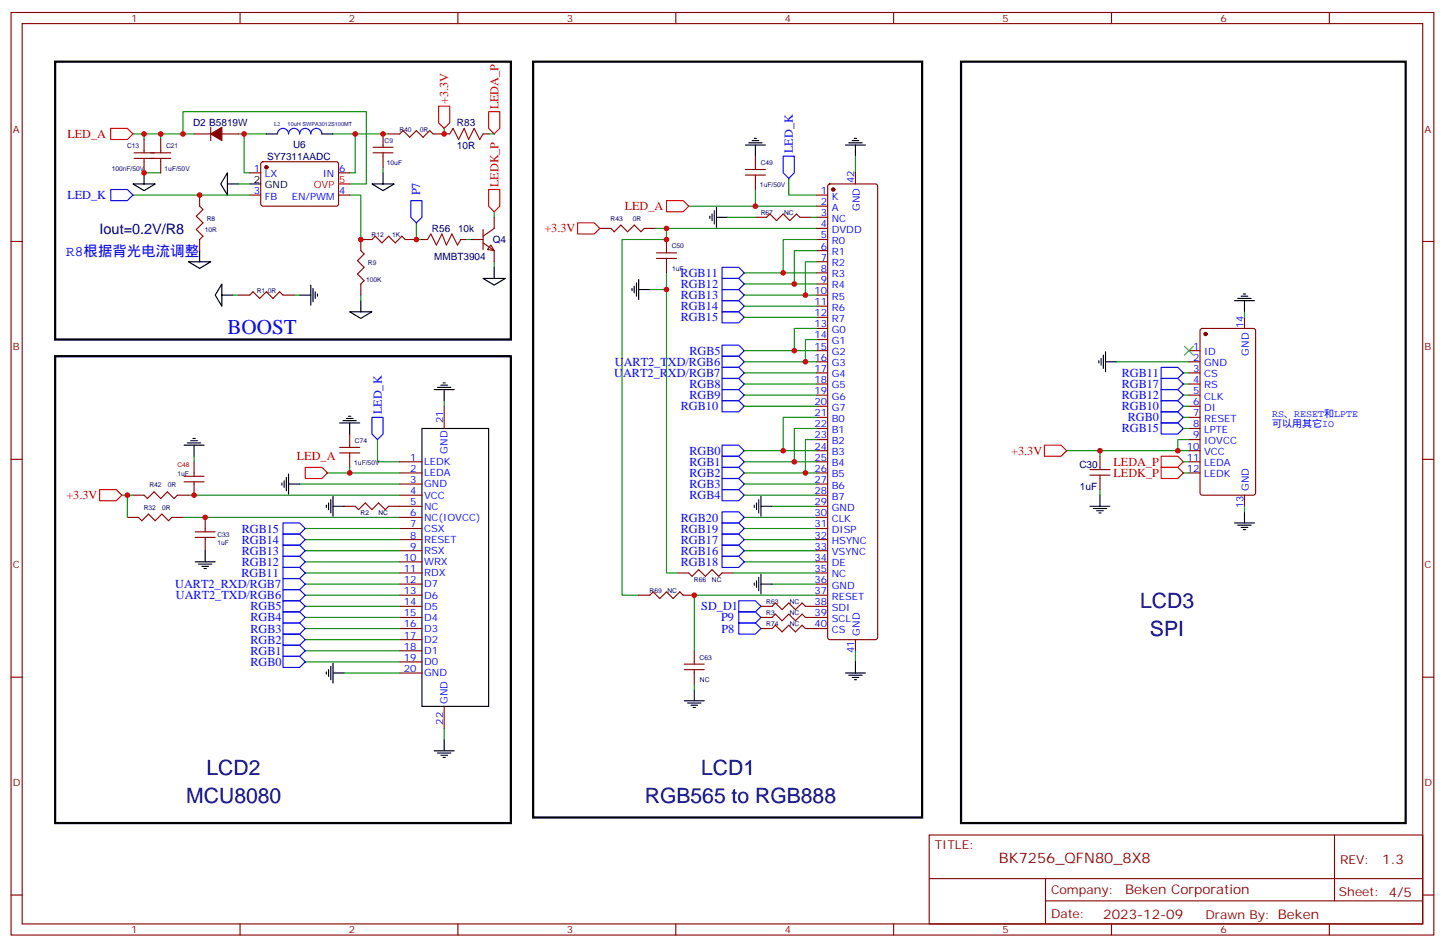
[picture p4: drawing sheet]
<svg xmlns="http://www.w3.org/2000/svg" width="459mm" height="301mm" viewBox="0 0 459 301" stroke-linecap="round" stroke-linejoin="round" font-family="sans-serif">
<g fill="none" stroke="#870000" stroke-width=".35">
<path d="M3.5 4h451.6v292.8h-451.6zM7 7.5h444.5v285.7h-444.5zM76.2 4v3.5M145.3 4v3.5M214.5 4v3.5M283.6 4v3.5M352.8 4v3.5M421.9 4v3.5M42.5 50.3h11.7M42.5 48.5h11.7M45.7 44.3v4.2M45.7 50.3v4.6"/>
<path d="M51 44.3v4.2M51 50.3v4.6M61.6 42.5h5.3M66.9 40.4v4.2M70.4 42.5h5.3M79.2 54.9h3.6M83 51.5l.5-.2 23.5 .1 .5 .6-.1 13-.6 .4h-23.6l-.4-.7v-12.7zM107.5 54.9h3.5M118.4 48.5h6.3M118.4 46.7h6.3M121.6 42.5v4.2M121.6 48.5v4.6"/>
<path d="M123.3 42.5h3.6l1-1 2.1 2.1 2.2-2.1 2.1 2.1 2.1-2.1 1 1h5.3M153.3 42.5h1.8M236.6 55.6h6.3M236.6 53.8h6.3M239.7 49.6v4.2M239.7 55.6v4.5M262.9 58.6l.5-.2h14.4l.5 .2 .3 .5v143.2l-.3 .5-.5 .2h-14.4l-.5-.2-.2-.5v-143.2zM271.5 54.9v3.5M3.5 76.6h3.5M63.4 61.9v3.5l1 1.1-2.1 2.1 2.1 2.1-2.1 2.1 2.1 2.2-1 1v3.6M79.2 61.9h3.6M107.5 61.9h3.5"/>
<path d="M132.2 76h-3.6l-1-1-2.2 2.1-2.1-2.1-2.1 2.1-2.1-2.1-1.1 1h-3.5v3.6l1.1 1-2.1 2.1 2.1 2.1-2.1 2.2 2.1 2.1-1.1 1v3.6M133.9 76h1.8M146.3 76h1.7M149.8 76h3.5M153.3 77.1l3.5 2.5v3.5M153.3 72.8v6.4M155.8 77.8l1 1.8-2.1-.4zM156.8 69v3.5l-3.5 2.5M190.4 72.5h3.5l1 1.1 2.2-2.2 2.1 2.2 2.1-2.2 2.1 2.2 1.1-1.1h3.5M211.5 76v4.3M239.7 69h3.6l1-1.1 2.2 2.1 2.1-2.1 2.1 2.1 2.1-2.1 1.1 1.1h3.5M259.2 61.9h3.5"/>
<path d="M259.2 65.4h3.5M259.2 69h3.5M259.2 72.5h3.5M259.2 76h3.5M259.2 79.6h3.5M451.5 76.6h3.6M75.7 93.7h3.5l1.1-1.1 2.1 2.1 2.1-2.1 2.1 2.1 2.2-2.1 1 1.1h3.5M208.4 82h6.3M208.4 80.3h6.3M211.5 82v4.6M259.2 83.1h3.5M259.2 86.6h3.5"/>
<path d="M259.2 90.1h3.5M259.2 93.7h3.5M259.2 97.2h3.5M259.2 100.7h3.5M259.2 104.2h3.5M259.2 107.8h3.5M259.2 111.3h3.5M259.2 114.8h3.5M259.2 118.4h3.5M377.3 111.3h3.6M377.3 114.8h3.6M377.3 118.4h3.6"/>
<path d="M381.1 104.5l.5-.3h16.2l.6 .5 .1 51.8-.5 .6-16.4 .1-.7-.5v-51.7zM395 100.7v3.5M111 137.8v4.2M141 128.9v7.1M259.2 121.9h3.5M259.2 125.4h3.5M259.2 128.9h3.5M259.2 132.5h3.5M259.2 136h3.5M259.2 139.5h3.5M377.3 121.9h3.6M377.3 125.4h3.6"/>
<path d="M377.3 128.9h3.6M377.3 132.5h3.6M377.3 136h3.6M377.3 139.5h3.6M3.5 145.8h3.5M42.2 157.2h3.5l1.1 1 2.1-2.1 2.1 2.1 2.1-2.1 2.1 2.1 1.1-1h3.5M58.4 151.2h6.4M58.4 152.9h6.4M61.6 146.6v4.6M61.6 152.9v4.3M107.8 143.8h6.4M107.8 142h6.4"/>
<path d="M111 143.8v4.5M126.9 146.6h7M126.9 150.1h7M126.9 153.6h7M126.9 157.2h7M259.2 146.6h3.5M259.2 150.1h3.5M259.2 153.6h3.5M259.2 157.2h3.5M259.2 143.1h3.5M345.9 150.8h6.4M345.9 149h6.4"/>
<path d="M349.1 144.8v4.2M349.1 150.8v4.6M377.3 146.6h3.6M377.3 150.1h3.6M377.3 143.1h3.6M395 157.2v3.5M451.5 145.8h3.6M40.4 164.2h3.6l1 1.1 2.1-2.1 2.1 2.1 2.2-2.1 2.1 2.1 1-1.1h3.6M61.9 168.8h6.4M61.9 170.6h6.4M65.1 164.2v4.6M65.1 170.6v4.2"/>
<path d="M109.2 160.7h3.5l1.1 1 2.1-2.1 2.1 2.1 2.2-2.1 2.1 2.1 1-1h10.6M126.9 164.2h7M126.9 167.7h7M126.9 171.3h7M126.9 174.8h7M126.9 178.3h7M259.2 160.7h3.5M259.2 164.2h3.5M259.2 167.7h3.5M259.2 171.3h3.5M259.2 174.8h3.5M259.2 178.3h3.5"/>
<path d="M126.9 181.9h7M126.9 185.4h7M126.9 188.9h7M126.9 192.4h7M126.9 196h7M126.9 199.5h7M202.7 188.9h3.5l1.1-1 2.1 2.1 2.1-2.1 2.1 2.1 2.2-2.1 1 1h3.5M215.1 181.9h3.5l1 1 2.2-2.1 2.1 2.1 2.1-2.1 2.1 2.1 1.1-1h3.5M241.5 192.4h3.5l1.1-1 2.1 2.1 2.1-2.1 2.1 2.1 2.2-2.1 1 1h7.1M241.5 196h3.5l1.1-1.1 2.1 2.1 2.1-2.1 2.1 2.1 2.2-2.1 1 1.1h7.1M241.5 199.5h3.5l1.1-1.1 2.1 2.2 2.1-2.2 2.1 2.2 2.2-2.2 1 1.1h7.1M259.2 181.9h3.5"/>
<path d="M259.2 185.4h3.5M259.2 188.9h3.5M3.5 214.9h3.5M126.9 203h7M126.9 206.6h7M126.9 210.1h7M126.9 213.6h7M217.2 212.5h6.3M217.2 210.8h6.3M220.3 206.6v4.2M220.3 212.5v4.6M271.5 203v3.6"/>
<path d="M451.5 214.9h3.6M141 224.2v7M294.9 265h156.6v28.2h-156.6zM294.9 278.9h156.5M331.8 278.9v14.1M423.5 265v20.9M3.5 284.1h3.5M76.2 293.2v3.6M145.3 293.2v3.6M214.5 293.2v3.6M283.6 293.2v3.6M331.8 285.9h119.6"/>
<path d="M352.8 293.2v3.6M421.9 293.2v3.6M451.5 284.1h3.6"/>
</g>
<g fill="none" stroke="#008700" stroke-width=".35">
<path d="M42.2 42.5h19.4M45.7 54.9h5.3M45.7 42.5v1.8M51 42.5v1.8M58.1 42.5v-7h58.2v22.9h-5.3M75.7 42.5h1.8M75.7 58.4h3.5M84.5 42.5h-7v12.4h1.7M105.7 42.5h7M121.6 53.1v1.8M123.3 42.5h-10.6v12.4h-1.7M141 40.7v1.8"/>
<path d="M155.1 42.5h1.7M250.3 56.6v5.3h8.9M271.5 49.6v5.3M42.2 61.9h37M111 61.9h3.5v14.1M132.2 70.7v5.3h1.7M148 76h1.8M156.8 67.2v1.8M208 72.5h3.5M230.9 69h8.8M239.7 60.1v5.3h-21.1M239.7 65.4h19.5"/>
<path d="M257.4 69h1.8M259.2 72.5h-47.7v3.5h-14.1v112.9h5.3M259.2 79.6h-7.1v10.5M259.2 76h-10.6v10.6M73.9 93.7h1.8M93.3 93.7h1.8M114.5 93.7v1.7M156.8 83.1v1.7M211.5 86.6v5.3h-5.3M211.5 91.9v90h3.6M236.2 93.7h23M236.2 86.6h23"/>
<path d="M236.2 90.1h23M236.2 97.2h23M259.2 83.1h-3.6v10.6M395 99v1.7M236.2 100.7h23M236.2 118.4h23M236.2 114.8h23M236.2 111.3h23M259.2 107.8h-3.6v7M259.2 104.2h-7.1v7.1M354.4 114.8h22.9M375.6 118.4h1.7"/>
<path d="M119.8 139.5v7.1h7.1M141 127.2v1.7M236.2 128.9h23M236.2 125.4h23M236.2 121.9h23M259.2 139.5h-3.6v10.6M259.2 136h-7.1v10.6M259.2 132.5h-10.6v10.6M375.6 128.9h1.7M375.6 125.4h1.7M375.6 121.9h1.7M375.6 132.5h1.7"/>
<path d="M375.6 136h1.7M377.3 139.5h-3.5v3.6M38.7 157.2h3.5M40.4 157.2v7M59.8 157.2h67.1M61.6 144.8v1.8M95.1 153.6h31.8M103.9 150.1h23M111 148.3v1.8M236.2 157.2h23M236.2 153.6h23M236.2 150.1h23"/>
<path d="M236.2 143.1h23M236.2 146.6h23M338.5 143.1h38.8M349.1 143.1v1.7M349.1 155.4v1.8M375.6 150.1h1.7M375.6 146.6h1.7M58.1 164.2h68.8M96.9 178.3h30M96.9 174.8h30M96.9 171.3h30M96.9 167.7h30"/>
<path d="M236.2 178.3h23M236.2 174.8h23M236.2 171.3h23M236.2 167.7h23M236.2 164.2h23M245 160.7h14.2M395 160.7v1.8M96.9 199.5h30M96.9 196h30M96.9 192.4h30M96.9 188.9h30M96.9 185.4h30"/>
<path d="M96.9 181.9h30M232.7 181.9h26.5M245 185.4h14.2M259.2 188.9h-38.9v17.7M96.9 210.1h30M96.9 206.6h30M96.9 203h30M109.2 213.6h17.7M220.3 217.1v1.8M271.5 206.6v3.5M141 231.2v3.6"/>
</g>
<g fill="none" stroke="#000" stroke-width=".35">
<path d="M42.2 58.4h7l-3.5 2.1zM45.7 54.9v3.5M72.2 54.9v7l-2.1-3.5zM72.2 58.4h3.5M79.2 58.4h3.6M84.5 42.5h3.6M102.2 42.5h3.5M118 58.4h7.1l-3.5 2.1zM121.6 54.9v3.5M236.6 46h6.3M237.6 45.3h4.3M238.7 44.6h2.1"/>
<path d="M239.4 43.9h.7M239.7 46v3.6M268.3 46h6.4M269.4 45.3h4.2M270.4 44.6h2.2M271.1 43.9h.8M271.5 46v3.6M63.4 79.6v3.5M225.3 68.6v.7M226 67.9v2.1M226.7 66.9v4.2M227.4 69h3.5"/>
<path d="M227.4 65.8v6.3M59.8 83.1h7.1l-3.5 2.1zM70.4 90.1v7.1l-2.1-3.5zM70.4 93.7h3.5M95.1 93.7h3.5M98.6 90.5v6.3M99.3 91.5v4.3M100 92.6v2.1M100.8 93.3v.7M111 99h7l-3.5 2.1zM114.5 95.4v3.6M153.3 88.4h7.1l-3.6 2.1z"/>
<path d="M156.8 84.8v3.6M200.6 91.5v.8M201.3 90.8v2.2M202 89.8v4.2M202.7 91.9h3.5M202.7 88.7v6.4M391.8 95.4h6.3M392.9 94.7h4.2M393.9 94h2.1M394.6 93.3h.7M395 95.4v3.6M348.8 114.5v.7"/>
<path d="M349.5 113.8v2.1M350.2 112.7v4.2M350.9 114.8h3.5M350.9 111.7v6.3M60.5 139.9h2.2M61.2 139.2h.7M107.8 134.2h6.4M108.9 133.5h4.2M109.9 132.8h2.1M110.6 132.1h.7M111 134.2v3.6M133.9 136h21.2v88.2h-21.2z"/>
<path d="M137.8 123.6h6.3M138.9 122.9h4.2M139.9 122.2h2.1M140.6 121.5h.7M141 123.6v3.6M58.4 141.3h6.4M59.5 140.6h4.2M61.6 141.3v3.5M89.5 153.3v.7M90.2 152.6v2.1M90.9 151.5v4.3M91.6 153.6h3.5"/>
<path d="M91.6 150.5v6.3M104.3 159.6v2.1M105 158.6v4.2M105.7 157.5v6.4M240.1 159.6v2.1M240.8 158.6v4.2M241.5 157.5v6.4M349.1 157.2v3.5M61.9 178.3h6.4M63 179h4.2M64.1 179.7h2.1M65.1 174.8v3.5"/>
<path d="M103.6 160.3v.7M105.7 160.7h3.5M239.4 160.3v.7M241.5 160.7h3.5M345.9 160.7h6.4M347 161.4h4.2M348.1 162.1h2.1M348.8 162.8h.7M391.8 166h6.3M392.9 166.7h4.2M393.9 167.4h2.1M394.6 168.1h.7"/>
<path d="M395 162.5v3.5M64.8 180.4h.7M239.4 185v.7M240.1 184.3v2.1M240.8 183.3v4.2M241.5 185.4h3.5M241.5 182.2v6.4M103.6 213.3v.7M104.3 212.5v2.2M105 211.5v4.2M105.7 213.6h3.5M105.7 210.4v6.4"/>
<path d="M220.3 218.9v3.5M268.3 213.6h6.4M269.4 214.3h4.2M270.4 215h2.2M271.1 215.7h.8M271.5 210.1v3.5M137.8 238.3h6.3M138.9 239h4.2M139.9 239.7h2.1M141 234.8v3.5M217.2 222.4h6.3M218.2 223.1h4.3"/>
<path d="M219.3 223.8h2.1M220 224.5h.7M140.6 240.4h.7"/>
</g>
<g fill="none" stroke="#00f" stroke-width=".35">
<path d="M88.1 42.5a1.76 1.76 0 0 1 1.7-1.8 1.76 1.76 0 0 1 1.8 1.8 1.76 1.76 0 0 1 1.7-1.8 1.76 1.76 0 0 1 1.8 1.8 1.76 1.76 0 0 1 1.8-1.8 1.76 1.76 0 0 1 1.7 1.8 1.76 1.76 0 0 1 1.8-1.8 1.76 1.76 0 0 1 1.8 1.8M248.6 49.6h3.5v5.3l-1.8 1.7-1.7-1.7zM35.1 60.1h5.3l1.8 1.8-1.8 1.8h-5.3zM130.4 63.7h3.5v5.3l-1.7 1.7-1.8-1.7zM229.2 99h5.3l1.7 1.7-1.7 1.8h-5.3zM229.2 95.4h5.3l1.7 1.8-1.7 1.8h-5.3zM229.2 91.9h5.3l1.7 1.8-1.7 1.7h-5.3zM229.2 88.4h5.3l1.7 1.7-1.7 1.8h-5.3zM229.2 84.8h5.3l1.7 1.8-1.7 1.8h-5.3zM229.2 116.6h5.3l1.7 1.8-1.7 1.7h-5.3zM229.2 113.1h5.3l1.7 1.7-1.7 1.8h-5.3zM229.2 109.5h5.3l1.7 1.8-1.7 1.8h-5.3z"/>
<path d="M368.5 116.6h5.3l1.8 1.8-1.8 1.7h-5.3zM118 132.5h3.6v5.3l-1.8 1.7-1.8-1.7zM229.2 127.2h5.3l1.7 1.7-1.7 1.8h-5.3zM229.2 123.6h5.3l1.7 1.8-1.7 1.8h-5.3zM229.2 120.1h5.3l1.7 1.8-1.7 1.7h-5.3zM368.5 120.1h5.3l1.8 1.8-1.8 1.7h-5.3zM368.5 123.6h5.3l1.8 1.8-1.8 1.8h-5.3zM368.5 127.2h5.3l1.8 1.7-1.8 1.8h-5.3zM368.5 130.7h5.3l1.8 1.8-1.8 1.7h-5.3zM368.5 134.2h5.3l1.8 1.8-1.8 1.8h-5.3zM229.2 155.4h5.3l1.7 1.8-1.7 1.7h-5.3zM229.2 151.9h5.3l1.7 1.7-1.7 1.8h-5.3z"/>
<path d="M229.2 148.3h5.3l1.7 1.8-1.7 1.8h-5.3zM229.2 144.8h5.3l1.7 1.8-1.7 1.7h-5.3zM229.2 141.3h5.3l1.7 1.8-1.7 1.7h-5.3zM89.8 176.6h5.3l1.8 1.7-1.8 1.8h-5.3zM89.8 173h5.3l1.8 1.8-1.8 1.8h-5.3zM89.8 169.5h5.3l1.8 1.8-1.8 1.7h-5.3zM89.8 166h5.3l1.8 1.7-1.8 1.8h-5.3zM229.2 176.6h5.3l1.7 1.7-1.7 1.8h-5.3zM229.2 173h5.3l1.7 1.8-1.7 1.8h-5.3zM229.2 169.5h5.3l1.7 1.8-1.7 1.7h-5.3zM229.2 166h5.3l1.7 1.7-1.7 1.8h-5.3zM229.2 162.5h5.3l1.7 1.7-1.7 1.8h-5.3z"/>
<path d="M89.8 197.7h5.3l1.8 1.8-1.8 1.8h-5.3zM89.8 194.2h5.3l1.8 1.8-1.8 1.7h-5.3zM89.8 190.7h5.3l1.8 1.7-1.8 1.8h-5.3zM89.8 187.1h5.3l1.8 1.8-1.8 1.8h-5.3zM89.8 183.6h5.3l1.8 1.8-1.8 1.7h-5.3zM89.8 180.1h5.3l1.8 1.8-1.8 1.7h-5.3zM234.5 194.2h5.2l1.8 1.8-1.8 1.7h-5.2zM234.5 197.7h5.2l1.8 1.8-1.8 1.8h-5.2zM234.5 190.7h5.2l1.8 1.7-1.8 1.8h-5.2zM89.8 208.3h5.3l1.8 1.8-1.8 1.7h-5.3zM89.8 204.8h5.3l1.8 1.8-1.8 1.7h-5.3zM89.8 201.3h5.3l1.8 1.7-1.8 1.8h-5.3z"/>
</g>
<g fill="#870000" stroke="#870000" stroke-width=".35">
<path d="M66.9 42.5l3.5-2.1v4.2z"/>
<circle cx="264.4" cy="60.1" r=".53"/>
<circle cx="84.5" cy="53.1" r=".53"/>
<circle cx="382.6" cy="106" r=".53"/>
</g>
<path d="M17.5 19.6h144.6v88.2h-144.6zM169.2 19.6h123.5v239.9h-123.5zM305 19.6h141.1v241.6h-141.1zM17.5 113.1h144.6v148.1h-144.6z" fill="none" stroke="#000" stroke-width=".71"/>
<path d="M139.2 33.7h3.5v5.3l-1.7 1.7-1.8-1.7zM155.1 35.5h3.5v5.2l-1.8 1.8-1.7-1.8zM35.1 40.7h5.3l1.8 1.8-1.8 1.8h-5.3zM107.5 58.4h3.5M155.1 60.1h3.5v5.3l-1.8 1.8-1.7-1.8zM183.3 70.7h5.3l1.8 1.8-1.8 1.8h-5.3zM211.5 63.7h5.3l1.8 1.7-1.8 1.8h-5.3zM31.6 155.4h5.3l1.8 1.8-1.8 1.7h-5.3zM96.9 148.3h5.3l1.7 1.8-1.7 1.8h-5.3zM331.5 141.3h5.3l1.7 1.8-1.7 1.7h-5.3zM368.5 148.3h5.3l1.8 1.8-1.8 1.8h-5.3zM368.5 144.8h5.3l1.8 1.8-1.8 1.7h-5.3z" fill="none" stroke="#f00" stroke-width=".35"/>
<path d="M375.9 109.9l2.8 2.8M378.7 109.9l-2.8 2.8" fill="none" stroke="#3c3" stroke-width=".35"/>
<path d="M142.7 42.5l1.1-1.8 1.8 3.6 1.7-3.6 1.4 3.6 1.8-3.6 1.8 3.6 1-1.8M135.7 76l1-1.7 1.8 3.5 1.8-3.5 1.4 3.5 1.7-3.5 1.8 3.5 1.1-1.8" fill="none" stroke="#a10000" stroke-width=".35"/>
<g fill="#c00">
<circle cx="61.6" cy="157.2" r=".88"/>
<circle cx="65.1" cy="164.2" r=".88"/>
<circle cx="40.4" cy="157.2" r=".88"/>
<circle cx="211.5" cy="91.9" r=".88"/>
<circle cx="112.7" cy="42.5" r=".88"/>
<circle cx="51" cy="42.5" r=".88"/>
<circle cx="45.7" cy="42.5" r=".88"/>
<circle cx="77.5" cy="42.5" r=".88"/>
<circle cx="45.7" cy="54.9" r=".88"/>
<circle cx="58.1" cy="42.5" r=".88"/>
<circle cx="239.7" cy="65.4" r=".88"/>
<circle cx="211.5" cy="76" r=".88"/>
<circle cx="211.5" cy="72.5" r=".88"/>
<circle cx="255.6" cy="93.7" r=".88"/>
<circle cx="252.1" cy="90.1" r=".88"/>
<circle cx="248.6" cy="86.6" r=".88"/>
<circle cx="255.6" cy="150.1" r=".88"/>
<circle cx="255.6" cy="114.8" r=".88"/>
<circle cx="252.1" cy="146.6" r=".88"/>
<circle cx="248.6" cy="143.1" r=".88"/>
<circle cx="252.1" cy="111.3" r=".88"/>
<circle cx="121.6" cy="42.5" r=".88"/>
<circle cx="111" cy="150.1" r=".88"/>
<circle cx="220.3" cy="188.9" r=".88"/>
<circle cx="63.4" cy="61.9" r=".88"/>
<circle cx="373.8" cy="143.1" r=".88"/>
<circle cx="349.1" cy="143.1" r=".88"/>
<circle cx="141" cy="42.5" r=".88"/>
<circle cx="114.5" cy="76" r=".88"/>
<circle cx="132.2" cy="76" r=".88"/>
</g>
<text font-size="6.7" fill="#00f" x="72.2" y="106">BOOST</text>
<g font-size="6.7" fill="#000080">
<text x="361.9" y="192.9">LCD3</text>
<text x="365" y="201.8">SPI</text>
<text x="65.5" y="245.9">LCD2</text>
<text x="222.5" y="245.9">LCD1</text>
<text x="59.1" y="254.7">MCU8080</text>
<text x="204.6" y="254.7">RGB565 to RGB888</text>
</g>
<text font-size="4.6" fill="#000080" x="31.6" y="74.3">Iout=0.2V/R8</text>
<text font-size="4.6" fill="#00f" x="21" y="81.3">R8根据背光电流调整</text>
<text font-size="4.6" fill="#800" x="317" y="274.1">BK7256_QFN80_8X8</text>
<g font-size="4.2" fill="#800">
<text x="438.7" y="274.3">1.3</text>
<text x="357.1" y="283.8">Beken Corporation</text>
<text x="350.2" y="291.7">2023-12-09</text>
</g>
<g font-size="3.9" fill="#f00">
<text x="142.2" y="32.9" transform="rotate(-90 142.2 32.9)">+3.3V</text>
<text x="158.2" y="34.7" transform="rotate(-90 158.2 34.7)">LEDA_P</text>
<text x="21.4" y="43.8">LED_A</text>
<text x="158.2" y="59.4" transform="rotate(-90 158.2 59.4)">LEDK_P</text>
<text x="198.3" y="66.7">LED_A</text>
<text x="172.8" y="73.7">+3.3V</text>
<text x="94.2" y="146.1">LED_A</text>
<text x="320.9" y="144.3">+3.3V</text>
<text x="353.4" y="147.8">LEDA_P</text>
<text x="353.4" y="151.4">LEDK_P</text>
<text x="21.1" y="158.4">+3.3V</text>
</g>
<g font-size="3.9" fill="#00f">
<text x="251.7" y="48.6" transform="rotate(-90 251.7 48.6)">LED_K</text>
<text x="21.4" y="63.2">LED_K</text>
<text x="133.4" y="62" transform="rotate(-90 133.4 62)">P7</text>
<text x="216" y="87.9">RGB11</text>
<text x="216.1" y="94.9">RGB13</text>
<text x="216.1" y="91.4">RGB12</text>
<text x="216.1" y="102">RGB15</text>
<text x="216.1" y="98.4">RGB14</text>
<text x="218.8" y="112.6">RGB5</text>
<text x="195" y="119.6">UART2_RXD/RGB7</text>
<text x="195.2" y="116.1">UART2_TXD/RGB6</text>
<text x="356" y="119.6">RGB11</text>
<text x="218.8" y="123.2">RGB8</text>
<text x="356" y="123.1">RGB17</text>
<text x="121.1" y="131.5" transform="rotate(-90 121.1 131.5)">LED_K</text>
<text x="216.1" y="130.2">RGB10</text>
<text x="218.8" y="126.7">RGB9</text>
<text x="356" y="126.6">RGB12</text>
<text x="356" y="130.2">RGB10</text>
<text x="356" y="137.2">RGB15</text>
<text x="357.9" y="133.7">RGB0</text>
<text x="218.8" y="147.9">RGB1</text>
<text x="218.8" y="144.4">RGB0</text>
<text x="218.8" y="154.9">RGB3</text>
<text x="218.8" y="151.4">RGB2</text>
<text x="218.8" y="158.5">RGB4</text>
<text x="216.1" y="165.5">RGB20</text>
<text x="76.7" y="172.5">RGB14</text>
<text x="76.7" y="169">RGB15</text>
<text x="216.1" y="172.6">RGB17</text>
<text x="216.1" y="169.1">RGB19</text>
<text x="76.7" y="179.6">RGB12</text>
<text x="76.7" y="176.1">RGB13</text>
<text x="216.1" y="179.6">RGB18</text>
<text x="216.1" y="176.1">RGB16</text>
<text x="76.6" y="183.1">RGB11</text>
<text x="55.6" y="186.6">UART2_RXD/RGB7</text>
<text x="55.8" y="190.2">UART2_TXD/RGB6</text>
<text x="79.5" y="197.2">RGB4</text>
<text x="79.5" y="193.7">RGB5</text>
<text x="222.6" y="193.6">SD_D1</text>
<text x="228.8" y="197.2">P9</text>
<text x="79.5" y="200.8">RGB3</text>
<text x="228.9" y="200.8">P8</text>
<text x="79.5" y="207.8">RGB1</text>
<text x="79.5" y="204.3">RGB2</text>
<text x="79.5" y="211.4">RGB0</text>
</g>
<g font-size="3.9" fill="#800">
<text x="296.7" y="269.6">TITLE:</text>
<text x="425.3" y="274.3">REV:</text>
<text x="333.6" y="283.8">Company:</text>
<text x="424.9" y="284.4">Sheet: 4/5</text>
<text x="333.6" y="291.5">Date:</text>
<text x="382.6" y="291.6">Drawn By: Beken</text>
</g>
<g font-size="3.2" fill="#800">
<text x="41.6" y="7">1</text>
<text x="110.8" y="7">2</text>
<text x="179.9" y="7">3</text>
<text x="249" y="7">4</text>
<text x="318.2" y="7">5</text>
<text x="387.3" y="7">6</text>
<text x="4" y="42.1">A</text>
<text x="452.1" y="42.1">A</text>
<text x="4" y="111.2">B</text>
<text x="452.1" y="111.2">B</text>
<text x="4" y="180.4">C</text>
<text x="452.1" y="180.4">C</text>
<text x="4" y="249.5">D</text>
<text x="452.1" y="249.5">D</text>
<text x="41.6" y="296.2">1</text>
<text x="110.8" y="296.2">2</text>
<text x="179.9" y="296.2">3</text>
<text x="249" y="296.2">4</text>
<text x="318.2" y="296.2">5</text>
<text x="387.3" y="296.2">6</text>
</g>
<g font-size="3.2" fill="#000080">
<text x="61.3" y="40.1">D2 B5819W</text>
<text x="145" y="40.1">R83</text>
<text x="93" y="47.1">U6</text>
<text x="145" y="47.2">10R</text>
<text x="84.8" y="50.7">SY7311AADC</text>
<text x="137.1" y="73.6">R56</text>
<text x="145.4" y="73.6">10k</text>
<text x="156.4" y="77.2">Q4</text>
<text x="137.8" y="82.5">MMBT3904</text>
<text x="342.6" y="148.4">C30</text>
<text x="342.7" y="155.5">1uF</text>
</g>
<g font-size="3.2" fill="#00f">
<text x="80.6" y="54.5">1</text>
<text x="84.1" y="56.3">LX</text>
<text x="102.4" y="56.3">IN</text>
<text x="107.6" y="54.5">6</text>
<text x="271.1" y="58.2" transform="rotate(-90 271.1 58.2)">42</text>
<text x="80.6" y="61.6">3</text>
<text x="84.1" y="63.3">FB</text>
<text x="92.6" y="63.3">EN/PWM</text>
<text x="107.6" y="61.6">4</text>
<text x="260.5" y="61.6">1</text>
<text x="260.5" y="65.1">2</text>
<text x="264" y="63.3">K</text>
<text x="260.5" y="68.6">3</text>
<text x="264" y="66.9">A</text>
<text x="264" y="70.4">NC</text>
<text x="272.9" y="67" transform="rotate(-90 272.9 67)">GND</text>
<text x="260.5" y="72.1">4</text>
<text x="260.5" y="75.7">5</text>
<text x="264" y="73.9">DVDD</text>
<text x="264" y="77.4">R0</text>
<text x="260.5" y="79.2">6</text>
<text x="260.5" y="82.7">7</text>
<text x="264" y="81">R1</text>
<text x="260.5" y="86.3">8</text>
<text x="260.5" y="89.8">9</text>
<text x="264" y="84.5">R2</text>
<text x="264" y="88">R3</text>
<text x="258.5" y="93.3">10</text>
<text x="264" y="91.5">R4</text>
<text x="264" y="95.1">R5</text>
<text x="258.5" y="96.8">11</text>
<text x="258.5" y="100.4">12</text>
<text x="264" y="98.6">R6</text>
<text x="258.5" y="103.9">13</text>
<text x="258.5" y="107.4">14</text>
<text x="264" y="102.1">R7</text>
<text x="264" y="105.7">G0</text>
<text x="394.6" y="104.1" transform="rotate(-90 394.6 104.1)">14</text>
<text x="258.5" y="110.9">15</text>
<text x="264" y="109.2">G1</text>
<text x="264" y="112.7">G2</text>
<text x="378.7" y="110.9">1</text>
<text x="382.2" y="112.7">ID</text>
<text x="396.4" y="112.8" transform="rotate(-90 396.4 112.8)">GND</text>
<text x="258.5" y="114.5">16</text>
<text x="258.5" y="118">17</text>
<text x="264" y="116.2">G3</text>
<text x="264" y="119.8">G4</text>
<text x="378.7" y="114.5">2</text>
<text x="378.7" y="118">3</text>
<text x="382.2" y="116.2">GND</text>
<text x="382.2" y="119.8">CS</text>
<text x="258.5" y="121.5">18</text>
<text x="258.5" y="125.1">19</text>
<text x="264" y="123.3">G5</text>
<text x="378.7" y="121.5">4</text>
<text x="378.7" y="125.1">5</text>
<text x="382.2" y="123.3">RS</text>
<text x="258.5" y="128.6">20</text>
<text x="264" y="126.8">G6</text>
<text x="264" y="130.4">G7</text>
<text x="378.7" y="128.6">6</text>
<text x="382.2" y="126.8">CLK</text>
<text x="382.2" y="130.4">DI</text>
<text x="140.6" y="134.2" transform="rotate(-90 140.6 134.2)">21</text>
<text x="258.5" y="132.1">21</text>
<text x="258.5" y="135.6">22</text>
<text x="264" y="133.9">B0</text>
<text x="264" y="137.4">B1</text>
<text x="378.7" y="132.1">7</text>
<text x="378.7" y="135.6">8</text>
<text x="382.2" y="133.9">RESET</text>
<text x="382.2" y="137.4">LPTE</text>
<text x="403.8" y="132.5">RS、RESET和LPTE</text>
<text x="403.8" y="135.6">可以用其它IO</text>
<text x="142" y="144" transform="rotate(-90 142 144)">GND</text>
<text x="258.5" y="139.2">23</text>
<text x="258.5" y="142.7">24</text>
<text x="264" y="140.9">B2</text>
<text x="376.7" y="142.7">10</text>
<text x="378.7" y="139.2">9</text>
<text x="382.2" y="140.9">IOVCC</text>
<text x="130.1" y="146.2">1</text>
<text x="130.1" y="149.8">2</text>
<text x="134.6" y="147.6">LEDK</text>
<text x="258.5" y="146.2">25</text>
<text x="258.5" y="149.8">26</text>
<text x="264" y="144.5">B3</text>
<text x="264" y="148">B4</text>
<text x="376.7" y="146.2">11</text>
<text x="376.7" y="149.8">12</text>
<text x="382.2" y="144.5">VCC</text>
<text x="382.2" y="148">LEDA</text>
<text x="130.1" y="153.3">3</text>
<text x="134.6" y="151.2">LEDA</text>
<text x="134.6" y="154.7">GND</text>
<text x="258.5" y="153.3">27</text>
<text x="264" y="151.5">B5</text>
<text x="264" y="155">B6</text>
<text x="382.2" y="151.5">LEDK</text>
<text x="396.4" y="155.9" transform="rotate(-90 396.4 155.9)">GND</text>
<text x="130.1" y="156.8">4</text>
<text x="130.1" y="160.3">5</text>
<text x="134.6" y="158.2">VCC</text>
<text x="134.6" y="161.7">NC</text>
<text x="258.5" y="156.8">28</text>
<text x="258.5" y="160.3">29</text>
<text x="264" y="158.6">B7</text>
<text x="394.6" y="161.4" transform="rotate(-90 394.6 161.4)">13</text>
<text x="130.1" y="163.9">6</text>
<text x="130.1" y="167.4">7</text>
<text x="134.6" y="165.3">NC(IOVCC)</text>
<text x="258.5" y="163.9">30</text>
<text x="258.5" y="167.4">31</text>
<text x="264" y="162.1">GND</text>
<text x="264" y="165.6">CLK</text>
<text x="130.1" y="170.9">8</text>
<text x="134.6" y="168.8">CSX</text>
<text x="134.6" y="172.3">RESET</text>
<text x="258.5" y="170.9">32</text>
<text x="264" y="169.2">DISP</text>
<text x="264" y="172.7">HSYNC</text>
<text x="128.1" y="178">10</text>
<text x="130.1" y="174.4">9</text>
<text x="134.6" y="175.9">RSX</text>
<text x="134.6" y="179.4">WRX</text>
<text x="258.5" y="174.4">33</text>
<text x="258.5" y="178">34</text>
<text x="264" y="176.2">VSYNC</text>
<text x="264" y="179.7">DE</text>
<text x="128.1" y="181.5">11</text>
<text x="128.1" y="185">12</text>
<text x="134.6" y="182.9">RDX</text>
<text x="258.5" y="181.5">35</text>
<text x="258.5" y="185">36</text>
<text x="264" y="183.3">NC</text>
<text x="128.1" y="188.6">13</text>
<text x="134.6" y="186.4">D7</text>
<text x="134.6" y="190">D6</text>
<text x="258.5" y="188.6">37</text>
<text x="264" y="186.8">GND</text>
<text x="264" y="190.3">RESET</text>
<text x="128.1" y="192.1">14</text>
<text x="128.1" y="195.6">15</text>
<text x="134.6" y="193.5">D5</text>
<text x="134.6" y="197">D4</text>
<text x="258.5" y="192.1">38</text>
<text x="258.5" y="195.6">39</text>
<text x="264" y="193.9">SDI</text>
<text x="264" y="197.4">SCL</text>
<text x="128.1" y="199.1">16</text>
<text x="128.1" y="202.7">17</text>
<text x="134.6" y="200.6">D3</text>
<text x="258.5" y="199.1">40</text>
<text x="264" y="200.9">CS</text>
<text x="272.9" y="201.7" transform="rotate(-90 272.9 201.7)">GND</text>
<text x="128.1" y="206.2">18</text>
<text x="128.1" y="209.7">19</text>
<text x="134.6" y="204.1">D2</text>
<text x="134.6" y="207.6">D1</text>
<text x="271.1" y="207.2" transform="rotate(-90 271.1 207.2)">41</text>
<text x="128.1" y="213.3">20</text>
<text x="134.6" y="211.1">D0</text>
<text x="134.6" y="214.7">GND</text>
<text x="142" y="223.5" transform="rotate(-90 142 223.5)">GND</text>
<text x="140.6" y="230" transform="rotate(-90 140.6 230)">22</text>
</g>
<g font-size="3.2">
<text x="80.6" y="58">2</text>
<text x="84.1" y="59.8">GND</text>
</g>
<g font-size="3.2" fill="#f00">
<text x="99.6" y="59.8">OVP</text>
<text x="107.6" y="58">5</text>
</g>
<g font-size="2.1" fill="#000080">
<text x="126.8" y="41.8">R40</text>
<text x="133.3" y="41.8">0R</text>
<text x="40.3" y="47.1">C13</text>
<text x="52.7" y="47.1">C21</text>
<text x="122" y="45.3">C9</text>
<text x="122.8" y="52.4">10uF</text>
<text x="241.4" y="52.4">C49</text>
<text x="35.5" y="54.1">100nF/50V</text>
<text x="52.2" y="54.1">1uF/50V</text>
<text x="241.2" y="59.4">1uF/50V</text>
<text x="65.6" y="70">R8</text>
<text x="193.8" y="70">R43</text>
<text x="200.8" y="70">0R</text>
<text x="241.4" y="68.2">R67</text>
<text x="248.9" y="68.2">NC</text>
<text x="65" y="73.6">10R</text>
<text x="118" y="75.3">R12</text>
<text x="124.4" y="75.3">1K</text>
<text x="213.2" y="78.8">C50</text>
<text x="116.2" y="89.4">100K</text>
<text x="116.7" y="84.1">R9</text>
<text x="213.3" y="85.9">1uF</text>
<text x="81.5" y="92.9">R1</text>
<text x="85" y="92.9">0R</text>
<text x="112.7" y="140.6">C74</text>
<text x="112.4" y="147.6">1uF/50V</text>
<text x="47.4" y="154.7">R42</text>
<text x="53.2" y="154.7">0R</text>
<text x="56.3" y="151.2">1uF</text>
<text x="45.6" y="161.7">R32</text>
<text x="51.5" y="161.7">0R</text>
<text x="114.4" y="163.5">R2</text>
<text x="120.1" y="163.5">NC</text>
<text x="69" y="173.1">1uF</text>
<text x="69" y="170.6">C33</text>
<text x="220.3" y="184.7">R66</text>
<text x="225.9" y="184.7">NC</text>
<text x="206.1" y="188.2">R69</text>
<text x="211.8" y="188.2">NC</text>
<text x="243.2" y="191.7">R63</text>
<text x="250.6" y="191.7">NC</text>
<text x="243.2" y="195.2">R3</text>
<text x="250.6" y="195.2">NC</text>
<text x="243.2" y="198.8">R74</text>
<text x="250.6" y="198.8">NC</text>
<text x="222" y="209.4">C63</text>
<text x="222.1" y="216.4">NC</text>
</g>
<text font-size="2.1" fill="#f00" x="56.3" y="148.3">C48</text>
<g font-size="1.8" fill="#000080">
<text x="87" y="40">L2</text>
<text x="91.3" y="40">10uH SWPA3012S100MT</text>
</g>
</svg>
